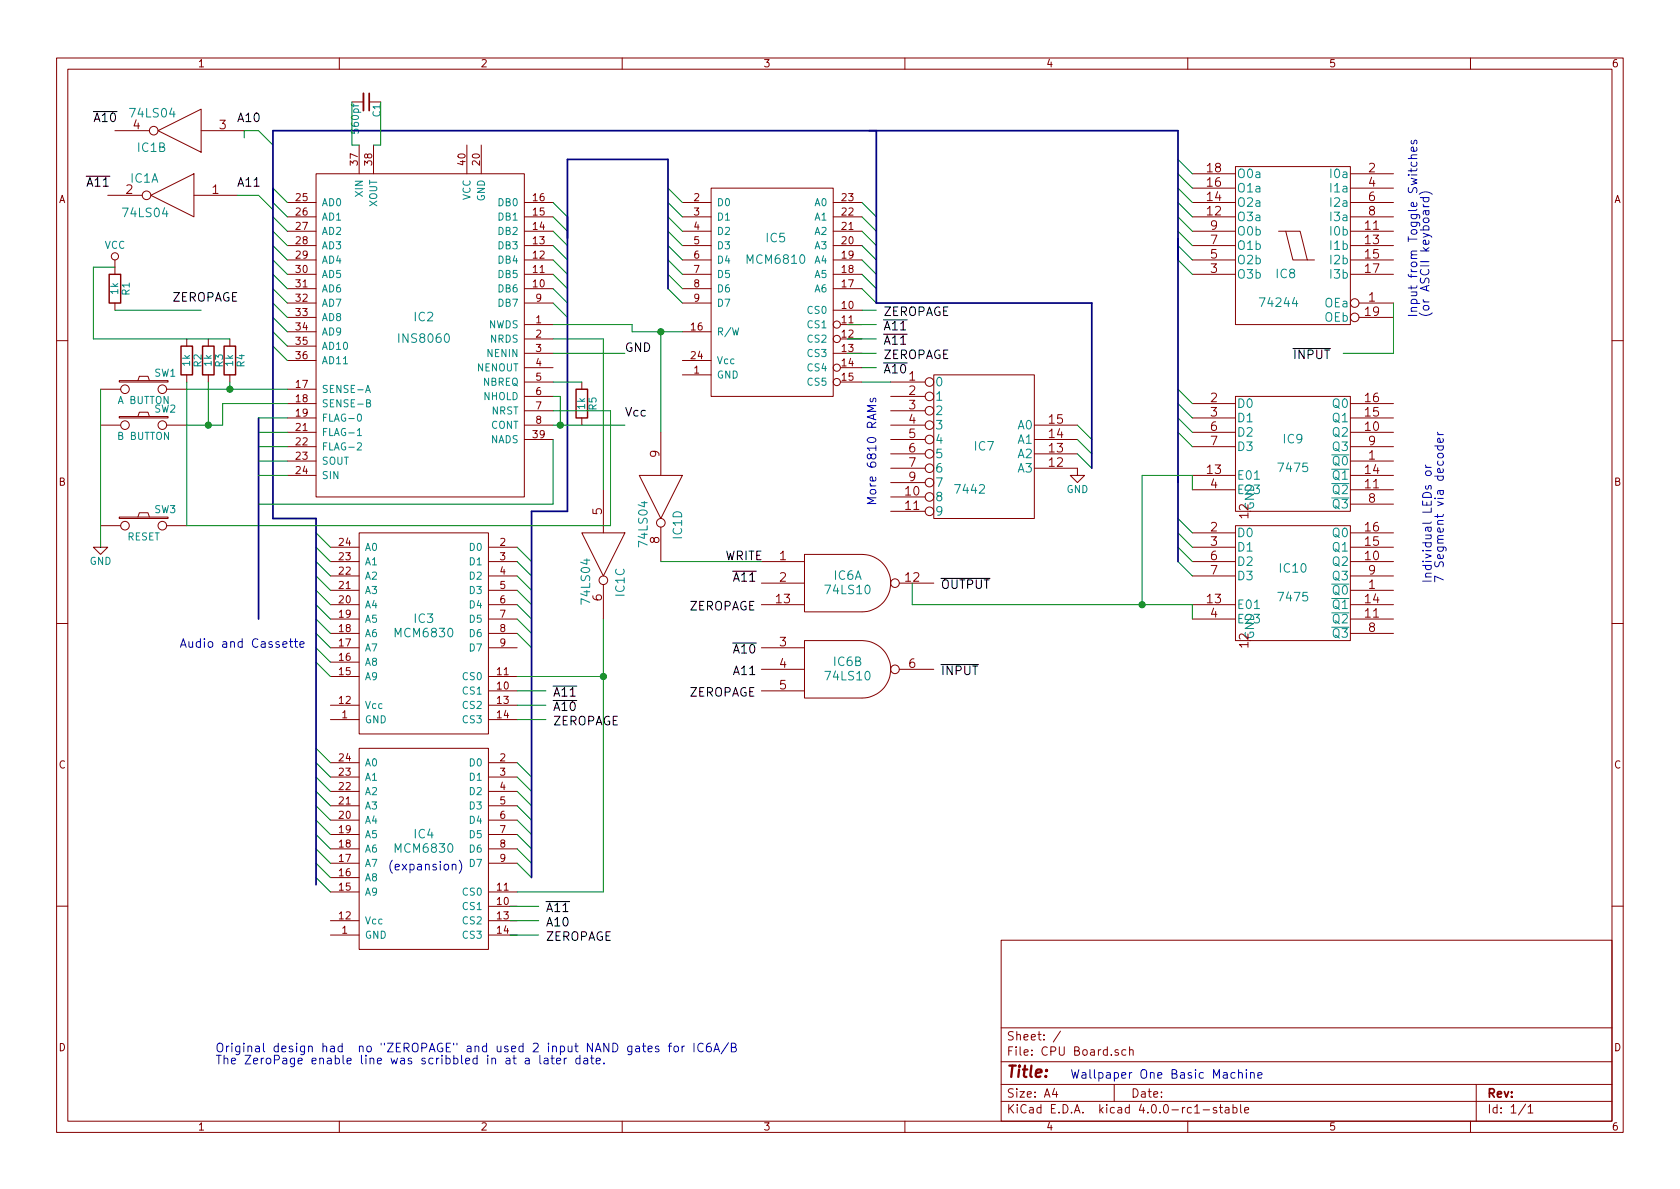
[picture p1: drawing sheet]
<svg xmlns="http://www.w3.org/2000/svg" width="297mm" height="210mm" viewBox="0 0 297 210" stroke-linecap="round" stroke-linejoin="round" font-family="sans-serif">
<g fill="none" stroke="#840000" stroke-width=".18">
<path d="M10 10.3h277v189.9h-277zM12 12.2h273v186.1h-273zM60 10.3v1.9M62.2 18h2.1M65.4 18h1.9M110 10.3v1.9M160 10.3v1.9M210 10.3v1.9M260 10.3v1.9M19 34.5h6.1M20.3 23.1h6.1M26.7 34.5l7.6-3.8v7.6z"/>
<path d="M27.9 23.1l7.7-3.8v7.6zM34.3 34.5h7.6M35.6 23.1h7.6M50.8 38.3h5.1M50.8 35.8h5.1M55.9 30.7h36.8v57.2h-36.8zM63.5 25.6v5.1M66 25.6v5.1M82.5 25.6v5.1M85.1 25.6v5.1M92.7 38.3h5.1M92.7 35.8h5.1"/>
<path d="M120.6 38.3h5.1M120.6 35.8h5.1M125.7 33.3h21.6v36.8h-21.6zM147.3 38.3h5.1M147.3 35.8h5.1M210.8 38.3h7.6M210.8 35.8h7.6M210.8 30.7h7.6M210.8 33.3h7.6M218.4 29.5h20.4v27.9h-20.4zM238.8 38.3h7.6M238.8 35.8h7.6"/>
<path d="M238.8 30.7h7.6M238.8 33.3h7.6M20.3 46v2.5M20.3 53.6v1.3M33 59.9v1.3M36.8 59.9v1.3M40.6 59.9v1.3M50.8 53.6h5.1M50.8 51h5.1M50.8 48.5h5.1M50.8 46h5.1M50.8 43.4h5.1"/>
<path d="M50.8 56.1h5.1M50.8 40.9h5.1M50.8 58.7h5.1M92.7 57.4h5.1M92.7 59.9h5.1M92.7 53.6h5.1M92.7 51h5.1M92.7 48.5h5.1M92.7 46h5.1M92.7 43.4h5.1M92.7 40.9h5.1M120.6 53.6h5.1"/>
<path d="M120.6 51h5.1M120.6 48.5h5.1M120.6 46h5.1M120.6 43.4h5.1M120.6 40.9h5.1M120.6 58.7h5.1M147.3 51h5.1M147.3 48.5h5.1M147.3 46h5.1M147.3 43.4h5.1M147.3 40.9h5.1M147.3 54.9h5.1"/>
<path d="M148.6 57.4h3.8M148.6 59.9h3.8M210.8 48.5h7.6M210.8 46h7.6M210.8 43.4h7.6M210.8 40.9h7.6M226.1 40.9h3.8l1.2 5.1h1.3M227.3 40.9l1.3 5.1h2.5M238.8 48.5h7.6M238.8 46h7.6M238.8 43.4h7.6M238.8 40.9h7.6"/>
<path d="M240.3 53.6h6.1M240.3 56.1h6.1M10 60.2h2M17.8 75.2h3.5M17.8 68.8h3.5M21.1 67.3h8.6v.3h-8.6zM21.1 73.7h8.6v.2h-8.6zM24.4 67.3l.2-.8h1.6l.2 .8M24.4 73.7l.2-.8h1.6l.2 .8M29.5 75.2h3.5M29.5 68.8h3.5M33 66.3v1.3"/>
<path d="M36.8 66.3v1.3M40.6 66.3v1.3M50.8 76.4h5.1M50.8 79h5.1M50.8 61.2h5.1M50.8 63.7h5.1M50.8 68.8h5.1M50.8 71.4h5.1M50.8 73.9h5.1M92.7 62.5h5.1M92.7 65h5.1M92.7 67.6h5.1"/>
<path d="M92.7 70.1h5.1M92.7 72.6h5.1M92.7 75.2h5.1M92.7 77.7h5.1M102.9 67.6v1.2M102.9 73.9v1.3M116.8 76.4v7.7M120.6 63.7h5.1M120.6 66.3h5.1M147.3 62.5h5.1M148.6 65h3.8M148.6 67.6h3.8"/>
<path d="M157.5 67.6h6.1M157.5 70.1h6.1M157.5 72.6h6.1M157.5 75.2h6.1M157.5 77.7h6.1M165.1 66.3h17.8v25.4h-17.8zM182.9 75.2h7.6M182.9 77.7h7.6M210.8 76.4h7.6M210.8 79h7.6M210.8 71.4h7.6M210.8 73.9h7.6"/>
<path d="M218.4 70.1h20.4v20.3h-20.4zM238.8 76.4h7.6M238.8 79h7.6M238.8 71.4h7.6M238.8 73.9h7.6M285 60.2h2M17.8 95.5v1.3h1.2l-1.2 1.2-1.3-1.2h1.3M17.8 93h3.5M21.1 91.4h8.6v.3h-8.6zM24.4 91.4l.2-.7h1.6l.2 .7M29.5 93h3.5M50.8 81.5h5.1"/>
<path d="M50.8 84.1h5.1M58.4 96.8h5.1M58.4 99.3h5.1M63.5 94.2h22.9v35.6h-22.9zM86.4 96.8h5M86.4 99.3h5M102.9 94.2h7.6l-3.8 7.6zM106.7 86.6v7.6M113 84.1h7.6l-3.8 7.6zM116.8 93.2v6.1M134.6 99.3h7.6M152.4 98h-10.2v10.2h10.2"/>
<path d="M152.5 98a5.1 5.1 0 0 1 5 5.1 5.1 5.1 0 0 1-5 5.1M157.5 80.3h6.1M157.5 82.8h6.1M157.5 85.3h6.1M157.5 87.9h6.1M157.5 90.4h6.1M182.9 82.8h7.6v1.3h1.3l-1.3 1.2-1.3-1.2h1.3M182.9 80.3h7.6M210.8 84.1h7.6M210.8 96.8h7.6M210.8 99.3h7.6M210.8 86.6h7.6"/>
<path d="M210.8 94.2h7.6M218.4 93h20.4v20.3h-20.4zM238.8 81.5h7.6M238.8 84.1h7.6M238.8 96.8h7.6M238.8 99.3h7.6M238.8 86.6h7.6M238.8 89.1h7.6M238.8 94.2h7.6M10 110.3h2M58.4 101.8h5.1M58.4 104.4h5.1"/>
<path d="M58.4 106.9h5.1M58.4 109.5h5.1M58.4 112h5.1M58.4 114.5h5.1M58.4 119.6h5.1M58.4 117.1h5.1M86.4 101.8h5M86.4 104.4h5M86.4 106.9h5M86.4 109.5h5M86.4 112h5M86.4 114.5h5"/>
<path d="M86.4 119.6h5M106.7 103.4v6.1M134.6 106.9h7.6M134.6 114.5h7.6M134.6 103.1h7.6M134.6 118.4h7.6M152.4 113.3h-10.2v10.1h10.2M152.5 113.3a5.1 5.1 0 0 1 5 5.1 5.1 5.1 0 0 1-5 5M159 103.1h6.1M159 118.4h6.1M210.8 101.8h7.6M210.8 106.9h7.6"/>
<path d="M210.8 109.5h7.6M238.8 101.8h7.6M238.8 104.4h7.6M238.8 106.9h7.6M238.8 109.5h7.6M238.8 112h7.6M285 110.3h2M58.4 127.2h5.1M58.4 124.7h5.1M58.4 134.9h5.1M58.4 137.4h5.1M58.4 139.9h5.1"/>
<path d="M63.5 132.3h22.9v35.6h-22.9zM86.4 127.2h5M86.4 122.2h5M86.4 124.7h5M86.4 134.9h5M86.4 137.4h5M86.4 139.9h5M134.6 122.2h7.6M58.4 142.5h5.1M58.4 145h5.1M58.4 147.6h5.1M58.4 150.1h5.1"/>
<path d="M58.4 152.6h5.1M58.4 157.7h5.1M58.4 155.2h5.1M86.4 142.5h5M86.4 145h5M86.4 147.6h5M86.4 150.1h5M86.4 152.6h5M86.4 157.7h5M10 160.2h2M58.4 165.3h5.1M58.4 162.8h5.1"/>
<path d="M86.4 165.3h5M86.4 160.3h5M86.4 162.8h5M177 166.3h108v32h-108zM285 160.2h2M60 198.3v1.9M110 198.3v1.9M160 198.3v1.9M177 194.8h108M177 191.8h108M177 187.8h108M177 181.8h108"/>
<path d="M186.4 192.5l-.3 1h.9M186.8 193v1M187.5 182.3l-1.3 2M197 191.8v3M197.7 185.7a.37 .37 0 0 0-.6 .1l.1 .2 .5 .2 .1 .1-.2 .3-.5-.1M199.1 185.7l-.5-.1-.3 .3 .1 .6 .2 .1 .5-.1M199.7 185.7l.2-.1 .4 .1 .1 .9M199.7 185.1v1.5M210 198.3v1.9M211.2 196.8h.9M212.7 196.3h1.2M215.1 195.9a.37 .37 0 0 0-.6 .1l.1 .3 .5 .1 .1 .1-.3 .3-.4-.1"/>
<path d="M215.6 195.8h.6M215.8 195.3v1.3l.4 .2M216.7 195.9h.5l.1 .9M217.3 196.2l-.5 .1-.2 .2 .2 .3 .5-.1M218 195.9l.4-.1 .3 .3-.1 .6h-.6M218 195.3v1.5M219.4 195.3v1.3l.2 .2M220.1 196.3l.7-.1-.1-.3-.4-.1-.2 .2v.7h.6M260 198.3v1.9M261 191.8v6.5M269.7 195.2l-1.2 2M270.2 195.8l.4-.5v1.5"/>
<path d="M270.2 196.8h.8"/>
<circle cx="25.9" cy="34.5" r=".76"/>
<circle cx="27.2" cy="23.1" r=".76"/>
<circle cx="20.3" cy="45.3" r=".63"/>
<circle cx="148" cy="57.4" r=".63"/>
<circle cx="148" cy="59.9" r=".63"/>
<circle cx="239.5" cy="53.6" r=".76"/>
<circle cx="239.5" cy="56.1" r=".76"/>
<circle cx="22.1" cy="75.2" r=".76"/>
<circle cx="22.1" cy="68.8" r=".76"/>
<circle cx="28.7" cy="68.8" r=".76"/>
<circle cx="28.7" cy="75.2" r=".76"/>
<circle cx="148" cy="67.6" r=".63"/>
<circle cx="148" cy="65" r=".63"/>
<circle cx="164.3" cy="77.7" r=".76"/>
<circle cx="164.3" cy="75.2" r=".76"/>
<circle cx="164.3" cy="70.1" r=".76"/>
<circle cx="164.3" cy="72.6" r=".76"/>
<circle cx="164.3" cy="67.6" r=".76"/>
<circle cx="22.1" cy="93" r=".76"/>
<circle cx="28.7" cy="93" r=".76"/>
<circle cx="116.8" cy="92.5" r=".76"/>
<circle cx="164.3" cy="82.8" r=".76"/>
<circle cx="164.3" cy="90.4" r=".76"/>
<circle cx="164.3" cy="80.3" r=".76"/>
<circle cx="164.3" cy="87.9" r=".76"/>
<circle cx="164.3" cy="85.3" r=".76"/>
<circle cx="106.7" cy="102.6" r=".76"/>
<circle cx="158.2" cy="103.1" r=".76"/>
<circle cx="158.2" cy="118.4" r=".76"/>
</g>
<path d="M63.2 76.1l.4-.3v1.2M63.2 78.4l.5-.1 .2 .1v.3l-.8 .9h.8M63.2 77h.7M63.3 73.3l.2-.1a.67 .67 0 0 1 .4 .7 .67 .67 0 0 1-.4 .6l-.2-.1-.1-.4zM64.6 69.4l.4-1.3 .5 1.3M64.8 69h.6M64.8 71.3l.6-.1v-.4l-.6-.1v1.3h.5l.2-.2v-.3l-.2-.2" fill="none" stroke="#008484" stroke-width=".18"/>
<g fill="none" stroke="#008400" stroke-width=".18">
<path d="M62.2 18v7.6h1.3M67.3 18v7.6h-1.3M41.9 34.5h3.8l2.6 2.6M43.2 24.4v-1.3h2.5l2.6 2.5M48.3 33.3l2.5 2.5M48.3 35.8l2.5 2.5M48.3 38.3l2.5 2.6M97.8 35.8l2.5 2.5M97.8 38.3l2.5 2.6M118.1 33.3l2.5 2.5M118.1 35.8l2.5 2.5M118.1 38.3l2.5 2.6"/>
<path d="M152.4 35.8l2.5 2.5M152.4 38.3l2.5 2.6M208.3 28.2l2.5 2.5M208.3 30.7l2.5 2.6M208.3 33.3l2.5 2.5M208.3 35.8l2.5 2.5M208.3 38.3l2.5 2.6M20.3 47.2h-3.8v12.7h24.1M20.3 54.9h15.3M48.3 40.9l2.5 2.5M48.3 43.4l2.5 2.6M48.3 46l2.5 2.5"/>
<path d="M48.3 48.5l2.5 2.5M48.3 51l2.5 2.6M48.3 53.6l2.5 2.5M48.3 56.1l2.5 2.6M48.3 58.7l2.5 2.5M97.8 40.9l2.5 2.5M97.8 43.4l2.5 2.6M97.8 46l2.5 2.5M97.8 48.5l2.5 2.5M97.8 51l2.5 2.6M97.8 53.6l2.5 2.5M97.8 59.9h8.9v26.7"/>
<path d="M97.8 57.4h14v1.3h8.8M116.8 58.7v17.7M118.1 40.9l2.5 2.5M118.1 43.4l2.5 2.6M118.1 46l2.5 2.5M118.1 48.5l2.5 2.5M118.1 51l2.5 2.6M149.9 59.9h5M149.9 57.4h5M152.4 40.9l2.5 2.5M152.4 43.4l2.5 2.6M152.4 46l2.5 2.5"/>
<path d="M152.4 48.5l2.5 2.5M152.4 51l2.5 2.6M152.4 54.9h2.5M208.3 40.9l2.5 2.5M208.3 43.4l2.5 2.6M208.3 46l2.5 2.5M246.4 53.6v8.9h-8.9M17.8 68.8v28M33 67.6v25.4h74.9v-20.4h-10.1M33 68.8h17.8M36.8 67.6v7.6M40.6 67.6v1.2"/>
<path d="M45.7 76.4h5.1M45.7 79h5.1M45.7 73.9h5.1M48.3 61.2l2.5 2.5M50.8 71.4h-11.4v3.8h-6.4M97.8 62.5h12.7M97.8 67.6h5.1M97.8 75.2h12.7M97.8 70.1h1.3v5.1M97.8 77.7v11.4h-52.1M149.9 62.5h5M152.4 65h2.5"/>
<path d="M152.4 67.6h5.1M190.5 75.2l2.5 2.5M190.5 77.7l2.5 2.6M208.3 68.8l2.5 2.6M208.3 71.4l2.5 2.5M208.3 73.9l2.5 2.5M208.3 76.4l2.5 2.6M45.7 84.1h5.1M45.7 81.5h5.1M55.9 94.2l2.5 2.6M55.9 96.8l2.5 2.5M55.9 99.3l2.5 2.5"/>
<path d="M91.4 96.8l2.6 2.5M91.4 99.3l2.6 2.5M116.8 99.3h17.8M190.5 80.3l2.5 2.5M208.3 91.7l2.5 2.5M208.3 94.2l2.5 2.6M208.3 96.8l2.5 2.5M208.3 99.3l2.5 2.5M210.8 86.6v-2.5h-8.9v22.8M55.9 101.8l2.5 2.6M55.9 104.4l2.5 2.5M55.9 106.9l2.5 2.6"/>
<path d="M55.9 109.5l2.5 2.5M55.9 112l2.5 2.5M55.9 114.5l2.5 2.6M55.9 117.1l2.5 2.5M91.4 101.8l2.6 2.6M91.4 104.4l2.6 2.5M91.4 106.9l2.6 2.6M91.4 109.5l2.6 2.5M91.4 112l2.6 2.5M91.4 119.6h15.3M106.7 109.5v48.2h-15.3M161.3 103.1v3.8h49.5v2.6"/>
<path d="M55.9 132.3l2.5 2.6M55.9 134.9l2.5 2.5M55.9 137.4l2.5 2.5M55.9 139.9l2.5 2.6M91.4 134.9l2.6 2.5M91.4 137.4l2.6 2.5M91.4 139.9l2.6 2.6M91.4 122.2h5.1M91.4 124.7h5.1M91.4 127.2h5.1M55.9 142.5l2.5 2.5M55.9 145l2.5 2.6"/>
<path d="M55.9 147.6l2.5 2.5M55.9 150.1l2.5 2.5M55.9 152.6l2.5 2.6M55.9 155.2l2.5 2.5M91.4 142.5l2.6 2.5M91.4 145l2.6 2.6M91.4 147.6l2.6 2.5M91.4 150.1l2.6 2.5M91.4 152.6l2.6 2.6M90.2 160.3h5M90.2 162.8h5M90.2 165.3h5"/>
</g>
<g fill="none" stroke="#000" stroke-width=".18">
<path d="M16.5 19.7h4.2M15.2 31.2h4.2M156.2 56.6h4.2M156.2 59.1h4.2M156.2 64.2h4.2M228.6 61.6h6.6M129.5 101h4.2M129.5 113.7h4.2M166.4 102.3h8.6M166.4 117.5h6.6M97.8 121.3h4.2M97.8 123.9h4.2"/>
<path d="M96.5 159.4h4.2"/>
</g>
<path d="M19.3 48.5h2v5.1h-2zM32 61.2h2v5.1h-2zM35.8 61.2h2v5.1h-2zM39.6 61.2h2.1v5.1h-2.1zM101.9 68.8h2v5.1h-2z" fill="none" stroke="#840000" stroke-width=".25"/>
<g fill="none" stroke="#0000c2" stroke-width=".18">
<path d="M249 28h1.5M249.6 28.7a.48 .48 0 0 0 .1 .6h.7a.48 .48 0 0 0 0-.6M249.6 24.9l-.1 .3 .2 .2h.2l.2-.5h.3v.5M250.4 26.1l.1 .4-.2 .2h-.7v-.6l.3-.1 .1 .7M250.5 27.4h-.8a.37 .37 0 0 0-.2 .3 .37 .37 0 0 0 .2 .3M250.9 34.4a1.75 1.75 0 0 1 2.3 0M251.1 34.9h1.6M251.6 36.1l.1 .3 .2 .1M251.6 36.5h1.1M251.7 34.9a.48 .48 0 0 0 .1 .7h.7a.48 .48 0 0 0 .1-.7M253.7 78.9h1.5M254.2 76.4l.1 .3 .2 .2"/>
<path d="M254.2 76.9h1M254.3 78.9a.48 .48 0 0 0 0 .6h.7a.48 .48 0 0 0 .1-.6M255.1 77.6l.1 .4-.2 .2h-.7v-.6l.2-.1 .2 .7M154.9 88h-1.6l1.1 .5-1.1 .5h1.6M252 82.2l.1 .3 .2 .1M252 82.6h1.1M252.1 83.4l.2-.1h.5l.2 .1 .1 .4-.3 .3h-.5l-.3-.3zM254.3 80.3l.2-.1h.4l.2 .1 .1 .4-.3 .3h-.4l-.3-.3zM51.2 113.5h.6M51.4 112.9v1.4l.4 .2M52 113.5h.6M52.2 112.9v1.4l.4 .2"/>
<path d="M53 114l.8-.2-.1-.3h-.4l-.3 .2 .1 .7h.6M80 153v-.1a.36 .36 0 0 1 .6 .2v.7M81.2 152.1a1.75 1.75 0 0 1 0 2.3M92.9 187.2h.6l.1 .9M93.6 187.5h-.5a.3 .3 0 0 0-.3 .3 .3 .3 0 0 0 .3 .3h.5M95.5 186.6v1.3l.2 .2M96.2 187.2h.6l.1 .9M96.9 187.5h-.5a.3 .3 0 0 0-.2 .3 .3 .3 0 0 0 .2 .3h.5M97.6 186.6v1.3l.4 .2M98.4 187.6l.7-.1v-.3l-.5-.1-.2 .2 .1 .8h.6M99.8 187.1v1M100.2 187.1l-.3 .1-.1 .2"/>
<path d="M102.5 187.2a.48 .48 0 0 0-.6 .1v.7a.48 .48 0 0 0 .6 .1M102.5 186.6v1.5M103.3 187.2h.5l.1 .9M103.9 187.5h-.5a.3 .3 0 0 0-.2 .3 .3 .3 0 0 0 .2 .3h.5M104.6 186.6v1.3l.4 .2M105.4 187.6l.7-.1v-.3l-.5-.1-.2 .2 .1 .8h.6M106.8 188v.1M113.6 185h.6M113.8 184.5v1.3l.4 .2M114.6 185.5l.7-.2-.1-.2-.4-.1-.2 .2 .1 .7h.5M116.5 185.1l-.4-.1-.2 .2 .1 .2 .5 .2v.3h-.6M118.2 185h.5"/>
<path d="M118.7 184.5l-.3 .1v.1v1.3M119.3 185.1l.4-.1 .3 .3v.4l-.3 .3-.4-.1-.1-.2v-.4zM120.6 185v1M121 185l-.2 .1-.2 .2M122.7 184.5v1.5M124.3 184.6a.62 .62 0 0 0-.7 0 .62 .62 0 0 0-.2 .7 .58 .58 0 0 0 .3 .6 .58 .58 0 0 0 .6-.1M125.6 184.5a.62 .62 0 0 0-.7 .6l.1 .7a.48 .48 0 0 0 .8-.1l-.1-.5a.48 .48 0 0 0-.8 .1M126.2 186l.5-1.5 .5 1.5M126.3 185.6h.8M128.8 184.4l-1.3 2M129.3 185.2l.7-.1 .1-.2-.1-.3-.2-.1h-.5v1.5h.6l.3-.3v-.2l-.4-.3M219 189.8l.1-.1a.36 .36 0 0 1 .6 .2v.8"/>
<path d="M219 189.1v1.6M220.4 189.1v.2M220.4 189.7v1M221.1 189.8l.1-.1a.36 .36 0 0 1 .6 .2v.8M221.1 189.7v1M222.4 190.2l.7-.2v-.3h-.5l-.2 .2 .1 .7h.6"/>
</g>
<path d="M64.3 16.5v3.1" fill="none" stroke="#840000" stroke-width=".33"/>
<path d="M65.3 16.5v3.1" fill="none" stroke="#840000" stroke-width=".3"/>
<path d="M154.9 23.1v30.5h38.1v29.2M118.1 51v-22.8h-17.8v62.2h-6.3v64.8M45.7 73.9v35.6M208.3 99.3v-76.2h-160v68.6h7.6v64.8" fill="none" stroke="#000084" stroke-width=".3"/>
<g fill="#008400" stroke="#008400" stroke-width=".25">
<circle cx="106.7" cy="119.6" r=".51"/>
<circle cx="116.8" cy="58.7" r=".51"/>
<circle cx="201.9" cy="106.9" r=".51"/>
<circle cx="99.1" cy="75.2" r=".51"/>
<circle cx="40.6" cy="68.8" r=".51"/>
<circle cx="36.8" cy="75.2" r=".51"/>
</g>
<text font-size="2.8" fill="#840000" x="178" y="190.5">Title:</text>
<g font-size="2.1">
<text x="16.5" y="21.6">A10</text>
<text x="41.9" y="21.6">A10</text>
<text x="15.2" y="33">A11</text>
<text x="41.9" y="33">A11</text>
<text x="30.5" y="53.3">ZEROPAGE</text>
<text x="156.2" y="58.4">A11</text>
<text x="156.2" y="55.9">ZEROPAGE</text>
<text x="110.5" y="62.2">GND</text>
<text x="156.2" y="61">A11</text>
<text x="156.2" y="63.5">ZEROPAGE</text>
<text x="228.6" y="63.5">INPUT</text>
<text x="156.2" y="66">A10</text>
<text x="110.5" y="73.7">Vcc</text>
<text x="128.3" y="99.1">WRITE</text>
<text x="121.9" y="107.9">ZEROPAGE</text>
<text x="129.5" y="102.9">A11</text>
<text x="166.4" y="104.1">OUTPUT</text>
<text x="129.5" y="115.6">A10</text>
<text x="129.5" y="119.4">A11</text>
<text x="166.4" y="119.4">INPUT</text>
<text x="97.8" y="123.2">A11</text>
<text x="97.8" y="125.7">A10</text>
<text x="121.9" y="123.2">ZEROPAGE</text>
<text x="97.8" y="128.3">ZEROPAGE</text>
<text x="96.5" y="161.3">A11</text>
<text x="96.5" y="163.8">A10</text>
<text x="96.5" y="166.4">ZEROPAGE</text>
</g>
<g font-size="2.1" fill="#008484">
<text x="23.2" y="20.8">74LS04</text>
<text x="24.4" y="26.9">IC1B</text>
<text x="23.1" y="32.3">IC1A</text>
<text x="218.7" y="34">O1a</text>
<text x="218.7" y="31.5">O0a</text>
<text x="235.6" y="31.5">I0a</text>
<text x="235.6" y="34">I1a</text>
<text x="21.9" y="38.4">74LS04</text>
<text x="218.7" y="41.7">O0b</text>
<text x="218.7" y="39.1">O3a</text>
<text x="218.7" y="36.6">O2a</text>
<text x="235.4" y="41.7">I0b</text>
<text x="235.6" y="36.6">I2a</text>
<text x="235.6" y="39.1">I3a</text>
<text x="132.3" y="46.7">MCM6810</text>
<text x="135.5" y="42.8">IC5</text>
<text x="218.7" y="46.7">O2b</text>
<text x="218.7" y="44.2">O1b</text>
<text x="235.4" y="44.2">I1b</text>
<text x="235.4" y="46.7">I2b</text>
<text x="218.7" y="49.3">O3b</text>
<text x="225.7" y="49.2">IC8</text>
<text x="235.4" y="49.3">I3b</text>
<text x="73.3" y="56.8">IC2</text>
<text x="223.1" y="54.3">74244</text>
<text x="234.1" y="56.9">OEb</text>
<text x="234.3" y="54.4">OEa</text>
<text x="70.8" y="60.6">INS8060</text>
<text x="165.4" y="68.3">0</text>
<text x="165.4" y="70.9">1</text>
<text x="165.4" y="73.4">2</text>
<text x="165.4" y="75.9">3</text>
<text x="179.9" y="75.9">A0</text>
<text x="218.7" y="72.1">D0</text>
<text x="218.7" y="74.7">D1</text>
<text x="218.7" y="77.2">D2</text>
<text x="235.7" y="77.2">Q2</text>
<text x="235.7" y="74.7">Q1</text>
<text x="235.7" y="72.1">Q0</text>
<text x="165.4" y="78.5">4</text>
<text x="165.4" y="81">5</text>
<text x="165.4" y="83.6">6</text>
<text x="172.3" y="79.7">IC7</text>
<text x="179.9" y="83.6">A3</text>
<text x="179.9" y="81">A2</text>
<text x="179.9" y="78.5">A1</text>
<text x="218.7" y="79.8">D3</text>
<text x="226.2" y="83.5">7475</text>
<text x="226.9" y="78.4">IC9</text>
<text x="235.7" y="82.3">Q0</text>
<text x="235.7" y="79.8">Q3</text>
<text x="165.4" y="86.1">7</text>
<text x="165.4" y="88.6">8</text>
<text x="169.1" y="87.3">7442</text>
<text x="218.7" y="87.4">E23</text>
<text x="218.7" y="84.8">E01</text>
<text x="235.7" y="89.9">Q3</text>
<text x="235.7" y="87.4">Q2</text>
<text x="235.7" y="84.8">Q1</text>
<text x="120.6" y="95.2" transform="rotate(-90 120.6 95.2)">IC1D</text>
<text x="165.4" y="91.2">9</text>
<text x="218.7" y="95">D0</text>
<text x="221.7" y="90.2" transform="rotate(-90 221.7 90.2)">GND</text>
<text x="235.7" y="95">Q0</text>
<text x="114.5" y="96.4" transform="rotate(-90 114.5 96.4)">74LS04</text>
<text x="218.7" y="97.5">D1</text>
<text x="218.7" y="100.1">D2</text>
<text x="226.4" y="101.3">IC10</text>
<text x="235.7" y="100.1">Q2</text>
<text x="235.7" y="97.5">Q1</text>
<text x="104.3" y="106.6" transform="rotate(-90 104.3 106.6)">74LS04</text>
<text x="110.4" y="105.4" transform="rotate(-90 110.4 105.4)">IC1C</text>
<text x="146.2" y="105.1">74LS10</text>
<text x="147.4" y="102.5">IC6A</text>
<text x="218.7" y="102.6">D3</text>
<text x="218.7" y="107.7">E01</text>
<text x="226.2" y="106.3">7475</text>
<text x="235.7" y="105.2">Q0</text>
<text x="235.7" y="102.6">Q3</text>
<text x="235.7" y="107.7">Q1</text>
<text x="70.1" y="112.7">MCM6830</text>
<text x="73.3" y="110.2">IC3</text>
<text x="218.7" y="110.2">E23</text>
<text x="221.7" y="113" transform="rotate(-90 221.7 113)">GND</text>
<text x="235.7" y="112.8">Q3</text>
<text x="235.7" y="110.2">Q2</text>
<text x="147.4" y="117.8">IC6B</text>
<text x="146.2" y="120.3">74LS10</text>
<text x="73.3" y="148.3">IC4</text>
<text x="70.1" y="150.8">MCM6830</text>
</g>
<g font-size="2.1" fill="#840000">
<text x="23.5" y="22.9">4</text>
<text x="38.8" y="22.9">3</text>
<text x="22.3" y="34.3">2</text>
<text x="37.5" y="34.3">1</text>
<text x="213.5" y="35.6">14</text>
<text x="213.5" y="33">16</text>
<text x="213.5" y="30.5">18</text>
<text x="242" y="30.5">2</text>
<text x="242" y="33">4</text>
<text x="242" y="35.6">6</text>
<text x="213.5" y="38.1">12</text>
<text x="214" y="40.6">9</text>
<text x="241.4" y="40.6">11</text>
<text x="242" y="38.1">8</text>
<text x="214" y="45.7">5</text>
<text x="214" y="43.2">7</text>
<text x="241.4" y="43.2">13</text>
<text x="241.4" y="45.7">15</text>
<text x="214" y="48.3">3</text>
<text x="241.4" y="48.3">17</text>
<text x="242" y="53.3">1</text>
<text x="241.4" y="55.9">19</text>
<text x="160.7" y="67.3">1</text>
<text x="160.7" y="69.8">2</text>
<text x="214" y="71.1">2</text>
<text x="241.4" y="71.1">16</text>
<text x="160.7" y="72.4">3</text>
<text x="160.7" y="74.9">4</text>
<text x="160.7" y="77.5">5</text>
<text x="185.5" y="77.5">14</text>
<text x="185.5" y="74.9">15</text>
<text x="214" y="73.7">3</text>
<text x="214" y="76.2">6</text>
<text x="241.4" y="76.2">10</text>
<text x="241.4" y="73.7">15</text>
<text x="116.6" y="80.8" transform="rotate(-90 116.6 80.8)">9</text>
<text x="160.7" y="80">6</text>
<text x="160.7" y="82.5">7</text>
<text x="185.5" y="82.5">12</text>
<text x="185.5" y="80">13</text>
<text x="213.5" y="83.8">13</text>
<text x="214" y="78.7">7</text>
<text x="241.4" y="83.8">14</text>
<text x="242" y="81.3">1</text>
<text x="242" y="78.7">9</text>
<text x="160.1" y="87.6">10</text>
<text x="160.7" y="85.1">9</text>
<text x="214" y="86.4">4</text>
<text x="241.4" y="86.4">11</text>
<text x="242" y="88.9">8</text>
<text x="106.4" y="91" transform="rotate(-90 106.4 91)">5</text>
<text x="160.1" y="90.2">11</text>
<text x="214" y="94">2</text>
<text x="220.7" y="91.6" transform="rotate(-90 220.7 91.6)">12</text>
<text x="241.4" y="94">16</text>
<text x="116.6" y="96.1" transform="rotate(-90 116.6 96.1)">8</text>
<text x="137.8" y="99.1">1</text>
<text x="214" y="96.5">3</text>
<text x="214" y="99.1">6</text>
<text x="214" y="101.6">7</text>
<text x="241.4" y="99.1">10</text>
<text x="241.4" y="96.5">15</text>
<text x="242" y="101.6">9</text>
<text x="106.4" y="106.2" transform="rotate(-90 106.4 106.2)">6</text>
<text x="137.3" y="106.7">13</text>
<text x="137.8" y="102.9">2</text>
<text x="160.1" y="102.9">12</text>
<text x="213.5" y="106.7">13</text>
<text x="241.4" y="106.7">14</text>
<text x="242" y="104.1">1</text>
<text x="214" y="109.2">4</text>
<text x="241.4" y="109.2">11</text>
<text x="242" y="111.8">8</text>
<text x="137.8" y="114.3">3</text>
<text x="137.8" y="118.1">4</text>
<text x="160.7" y="118.1">6</text>
<text x="220.7" y="114.4" transform="rotate(-90 220.7 114.4)">12</text>
<text x="137.8" y="121.9">5</text>
<text x="178" y="184">Sheet: /</text>
<text x="178" y="186.7">File: CPU Board.sch</text>
<text x="178" y="196.9">KiCad E.D.A. kicad 4.0.0-rc1-stable</text>
<text x="178" y="194.1">Size: A4</text>
<text x="200" y="194.1">Date:</text>
<text x="263" y="194.1">Rev:</text>
<text x="263" y="196.9">Id: 1/1</text>
</g>
<g font-size="2.1" fill="#0000c2">
<text x="250.6" y="56.1" transform="rotate(-90 250.6 56.1)">Input from Toggle Switches</text>
<text x="252.7" y="56.1" transform="rotate(-90 252.7 56.1)">(or ASCII keyboard)</text>
<text x="154.9" y="87.1" transform="rotate(-90 154.9 87.1)">More 6810 RAMs</text>
<text x="253.1" y="103.1" transform="rotate(-90 253.1 103.1)">Individual LEDs or</text>
<text x="255.3" y="103.1" transform="rotate(-90 255.3 103.1)">7 Segment via decoder</text>
<text x="31.7" y="114.5">Audio and Cassette</text>
<text x="68.6" y="153.9">(expansion)</text>
<text x="38.1" y="186.1">Original design had no &quot;ZEROPAGE&quot; and used 2 input NAND gates for IC6A/B</text>
<text x="38.1" y="188.2">The ZeroPage enable line was scribbled in at a later date.</text>
<text x="189.2" y="190.7">Wallpaper One Basic Machine</text>
</g>
<g font-size="1.8" fill="#840000">
<text x="35" y="11.9">1</text>
<text x="85" y="11.9">2</text>
<text x="135" y="11.9">3</text>
<text x="185" y="11.9">4</text>
<text x="235" y="11.9">5</text>
<text x="285" y="11.9">6</text>
<text x="63.2" y="29.2" transform="rotate(-90 63.2 29.2)">37</text>
<text x="65.8" y="29.2" transform="rotate(-90 65.8 29.2)">38</text>
<text x="82.3" y="29.2" transform="rotate(-90 82.3 29.2)">40</text>
<text x="84.8" y="29.2" transform="rotate(-90 84.8 29.2)">20</text>
<text x="10.4" y="35.9">A</text>
<text x="52.4" y="35.6">25</text>
<text x="94.3" y="35.6">16</text>
<text x="122.7" y="35.6">2</text>
<text x="148.9" y="35.6">23</text>
<text x="285.4" y="35.9">A</text>
<text x="52.4" y="38.1">26</text>
<text x="52.4" y="40.6">27</text>
<text x="94.3" y="40.6">14</text>
<text x="94.3" y="38.1">15</text>
<text x="122.7" y="38.1">3</text>
<text x="122.7" y="40.6">4</text>
<text x="148.9" y="40.6">21</text>
<text x="148.9" y="38.1">22</text>
<text x="52.4" y="43.2">28</text>
<text x="52.4" y="45.7">29</text>
<text x="94.3" y="45.7">12</text>
<text x="94.3" y="43.2">13</text>
<text x="122.7" y="43.2">5</text>
<text x="122.7" y="45.7">6</text>
<text x="148.9" y="43.2">20</text>
<text x="148.9" y="45.7">19</text>
<text x="52.4" y="48.3">30</text>
<text x="52.4" y="50.8">31</text>
<text x="52.4" y="53.3">32</text>
<text x="94.3" y="50.8">10</text>
<text x="94.3" y="48.3">11</text>
<text x="94.8" y="53.3">9</text>
<text x="122.7" y="48.3">7</text>
<text x="122.7" y="50.8">8</text>
<text x="122.7" y="53.3">9</text>
<text x="148.9" y="50.8">17</text>
<text x="148.9" y="48.3">18</text>
<text x="52.4" y="55.9">33</text>
<text x="52.4" y="58.4">34</text>
<text x="94.8" y="57.1">1</text>
<text x="94.8" y="59.7">2</text>
<text x="122.2" y="58.4">16</text>
<text x="148.9" y="54.6">10</text>
<text x="148.9" y="57.1">11</text>
<text x="148.9" y="59.7">12</text>
<text x="52.4" y="61">35</text>
<text x="52.4" y="63.5">36</text>
<text x="94.8" y="62.2">3</text>
<text x="94.8" y="64.8">4</text>
<text x="122.2" y="63.5">24</text>
<text x="148.9" y="62.2">13</text>
<text x="148.9" y="64.8">14</text>
<text x="52.4" y="68.6">17</text>
<text x="52.4" y="71.1">18</text>
<text x="94.8" y="67.3">5</text>
<text x="94.8" y="69.8">6</text>
<text x="122.7" y="66">1</text>
<text x="148.9" y="67.3">15</text>
<text x="52.4" y="76.2">21</text>
<text x="52.4" y="73.7">19</text>
<text x="94.3" y="77.5">39</text>
<text x="94.8" y="72.4">7</text>
<text x="94.8" y="74.9">8</text>
<text x="52.4" y="78.7">22</text>
<text x="52.4" y="81.3">23</text>
<text x="52.4" y="83.8">24</text>
<text x="10.4" y="85.9">B</text>
<text x="285.4" y="85.9">B</text>
<text x="60" y="101.6">22</text>
<text x="60" y="99.1">23</text>
<text x="60" y="96.5">24</text>
<text x="88.4" y="96.5">2</text>
<text x="88.4" y="99.1">3</text>
<text x="88.4" y="101.6">4</text>
<text x="60" y="106.7">20</text>
<text x="60" y="104.1">21</text>
<text x="88.4" y="104.1">5</text>
<text x="88.4" y="106.7">6</text>
<text x="60" y="111.8">18</text>
<text x="60" y="109.2">19</text>
<text x="88.4" y="109.2">7</text>
<text x="88.4" y="111.8">8</text>
<text x="60" y="119.4">15</text>
<text x="60" y="116.8">16</text>
<text x="60" y="114.3">17</text>
<text x="87.9" y="119.4">11</text>
<text x="88.4" y="114.3">9</text>
<text x="60" y="124.5">12</text>
<text x="87.9" y="121.9">10</text>
<text x="87.9" y="124.5">13</text>
<text x="60.5" y="127">1</text>
<text x="87.9" y="127">14</text>
<text x="10.4" y="135.9">C</text>
<text x="60" y="137.2">23</text>
<text x="60" y="134.6">24</text>
<text x="88.4" y="134.6">2</text>
<text x="88.4" y="137.2">3</text>
<text x="285.4" y="135.9">C</text>
<text x="60" y="142.2">21</text>
<text x="60" y="139.7">22</text>
<text x="88.4" y="139.7">4</text>
<text x="88.4" y="142.2">5</text>
<text x="60" y="144.8">20</text>
<text x="60" y="149.9">18</text>
<text x="60" y="147.3">19</text>
<text x="88.4" y="144.8">6</text>
<text x="88.4" y="147.3">7</text>
<text x="88.4" y="149.9">8</text>
<text x="60" y="154.9">16</text>
<text x="60" y="152.4">17</text>
<text x="88.4" y="152.4">9</text>
<text x="60" y="157.5">15</text>
<text x="87.9" y="160">10</text>
<text x="87.9" y="157.5">11</text>
<text x="60" y="162.6">12</text>
<text x="60.5" y="165.1">1</text>
<text x="87.9" y="162.6">13</text>
<text x="87.9" y="165.1">14</text>
<text x="10.4" y="185.9">D</text>
<text x="285.4" y="185.9">D</text>
<text x="35" y="199.9">1</text>
<text x="85" y="199.9">2</text>
<text x="135" y="199.9">3</text>
<text x="185" y="199.9">4</text>
<text x="235" y="199.9">5</text>
<text x="285" y="199.9">6</text>
</g>
<g font-size="1.8" fill="#008484">
<text x="63.4" y="23.4" transform="rotate(-90 63.4 23.4)">560pf</text>
<text x="67.3" y="20.6" transform="rotate(-90 67.3 20.6)">C1</text>
<text x="64.1" y="34.7" transform="rotate(-90 64.1 34.7)">XIN</text>
<text x="83.2" y="35.5" transform="rotate(-90 83.2 35.5)">VCC</text>
<text x="85.7" y="35.7" transform="rotate(-90 85.7 35.7)">GND</text>
<text x="56.9" y="36.4">AD0</text>
<text x="56.9" y="39">AD1</text>
<text x="56.9" y="41.5">AD2</text>
<text x="66.7" y="36.6" transform="rotate(-90 66.7 36.6)">XOUT</text>
<text x="88.2" y="41.5">DB2</text>
<text x="88.2" y="39">DB1</text>
<text x="88.2" y="36.4">DB0</text>
<text x="126.7" y="36.4">D0</text>
<text x="126.7" y="39">D1</text>
<text x="126.7" y="41.5">D2</text>
<text x="144" y="41.5">A2</text>
<text x="144" y="39">A1</text>
<text x="144" y="36.4">A0</text>
<text x="18.5" y="44">VCC</text>
<text x="56.9" y="44.1">AD3</text>
<text x="56.9" y="46.6">AD4</text>
<text x="88.2" y="46.6">DB4</text>
<text x="88.2" y="44.1">DB3</text>
<text x="126.7" y="44.1">D3</text>
<text x="126.7" y="46.6">D4</text>
<text x="144" y="44.1">A3</text>
<text x="144" y="46.6">A4</text>
<text x="20.9" y="52" transform="rotate(-90 20.9 52)">1k</text>
<text x="22.9" y="52.2" transform="rotate(-90 22.9 52.2)">R1</text>
<text x="56.9" y="49.1">AD5</text>
<text x="56.9" y="51.7">AD6</text>
<text x="88.2" y="51.7">DB6</text>
<text x="88.2" y="49.1">DB5</text>
<text x="126.7" y="49.1">D5</text>
<text x="126.7" y="51.7">D6</text>
<text x="144" y="51.7">A6</text>
<text x="144" y="49.1">A5</text>
<text x="56.9" y="54.2">AD7</text>
<text x="56.9" y="56.8">AD8</text>
<text x="56.9" y="59.3">AD9</text>
<text x="86.3" y="58">NWDS</text>
<text x="88.2" y="54.2">DB7</text>
<text x="126.7" y="54.2">D7</text>
<text x="126.7" y="59.3">R/W</text>
<text x="142.9" y="55.5">CS0</text>
<text x="142.9" y="58">CS1</text>
<text x="33.6" y="64.7" transform="rotate(-90 33.6 64.7)">1k</text>
<text x="35.6" y="64.9" transform="rotate(-90 35.6 64.9)">R2</text>
<text x="37.4" y="64.7" transform="rotate(-90 37.4 64.7)">1k</text>
<text x="39.4" y="64.9" transform="rotate(-90 39.4 64.9)">R3</text>
<text x="41.2" y="64.7" transform="rotate(-90 41.2 64.7)">1k</text>
<text x="43.2" y="64.9" transform="rotate(-90 43.2 64.9)">R4</text>
<text x="56.9" y="61.8">AD10</text>
<text x="56.9" y="64.4">AD11</text>
<text x="84.2" y="65.7">NENOUT</text>
<text x="86.2" y="63.1">NENIN</text>
<text x="86.7" y="60.6">NRDS</text>
<text x="126.7" y="64.4">Vcc</text>
<text x="142.9" y="60.6">CS2</text>
<text x="142.9" y="63.1">CS3</text>
<text x="142.9" y="65.7">CS4</text>
<text x="20.8" y="71.4">A BUTTON</text>
<text x="27.3" y="66.6">SW1</text>
<text x="56.9" y="69.5">SENSE-A</text>
<text x="85.3" y="68.2">NBREQ</text>
<text x="85.4" y="70.7">NHOLD</text>
<text x="126.7" y="66.9">GND</text>
<text x="142.9" y="68.2">CS5</text>
<text x="20.8" y="77.8">B BUTTON</text>
<text x="27.3" y="72.9">SW2</text>
<text x="56.9" y="77.1">FLAG-1</text>
<text x="56.9" y="72">SENSE-B</text>
<text x="56.9" y="74.5">FLAG-0</text>
<text x="86.7" y="75.8">CONT</text>
<text x="86.9" y="73.3">NRST</text>
<text x="103.4" y="72.3" transform="rotate(-90 103.4 72.3)">1k</text>
<text x="105.5" y="72.5" transform="rotate(-90 105.5 72.5)">R5</text>
<text x="56.9" y="79.6">FLAG-2</text>
<text x="56.9" y="82.2">SOUT</text>
<text x="86.7" y="78.4">NADS</text>
<text x="56.9" y="84.7">SIN</text>
<text x="188.5" y="87.2">GND</text>
<text x="22.5" y="95.5">RESET</text>
<text x="27.3" y="90.7">SW3</text>
<text x="15.8" y="99.9">GND</text>
<text x="64.5" y="99.9">A1</text>
<text x="64.5" y="97.4">A0</text>
<text x="83.1" y="97.4">D0</text>
<text x="83.1" y="99.9">D1</text>
<text x="64.5" y="107.6">A4</text>
<text x="64.5" y="105">A3</text>
<text x="64.5" y="102.5">A2</text>
<text x="83.1" y="102.5">D2</text>
<text x="83.1" y="105">D3</text>
<text x="83.1" y="107.6">D4</text>
<text x="64.5" y="112.6">A6</text>
<text x="64.5" y="110.1">A5</text>
<text x="83.1" y="110.1">D5</text>
<text x="83.1" y="112.6">D6</text>
<text x="64.5" y="117.7">A8</text>
<text x="64.5" y="115.2">A7</text>
<text x="83.1" y="115.2">D7</text>
<text x="64.5" y="125.3">Vcc</text>
<text x="64.5" y="120.3">A9</text>
<text x="81.9" y="122.8">CS1</text>
<text x="81.9" y="120.3">CS0</text>
<text x="81.9" y="125.3">CS2</text>
<text x="64.5" y="127.9">GND</text>
<text x="81.9" y="127.9">CS3</text>
<text x="64.5" y="135.5">A0</text>
<text x="83.1" y="135.5">D0</text>
<text x="64.5" y="143.1">A3</text>
<text x="64.5" y="140.6">A2</text>
<text x="64.5" y="138">A1</text>
<text x="83.1" y="138">D1</text>
<text x="83.1" y="140.6">D2</text>
<text x="83.1" y="143.1">D3</text>
<text x="64.5" y="145.7">A4</text>
<text x="64.5" y="148.2">A5</text>
<text x="83.1" y="145.7">D4</text>
<text x="83.1" y="148.2">D5</text>
<text x="64.5" y="155.8">A8</text>
<text x="64.5" y="153.3">A7</text>
<text x="64.5" y="150.7">A6</text>
<text x="83.1" y="150.7">D6</text>
<text x="83.1" y="153.3">D7</text>
<text x="64.5" y="158.4">A9</text>
<text x="81.9" y="160.9">CS1</text>
<text x="81.9" y="158.4">CS0</text>
<text x="64.5" y="166">GND</text>
<text x="64.5" y="163.4">Vcc</text>
<text x="81.9" y="163.4">CS2</text>
<text x="81.9" y="166">CS3</text>
</g>
</svg>
